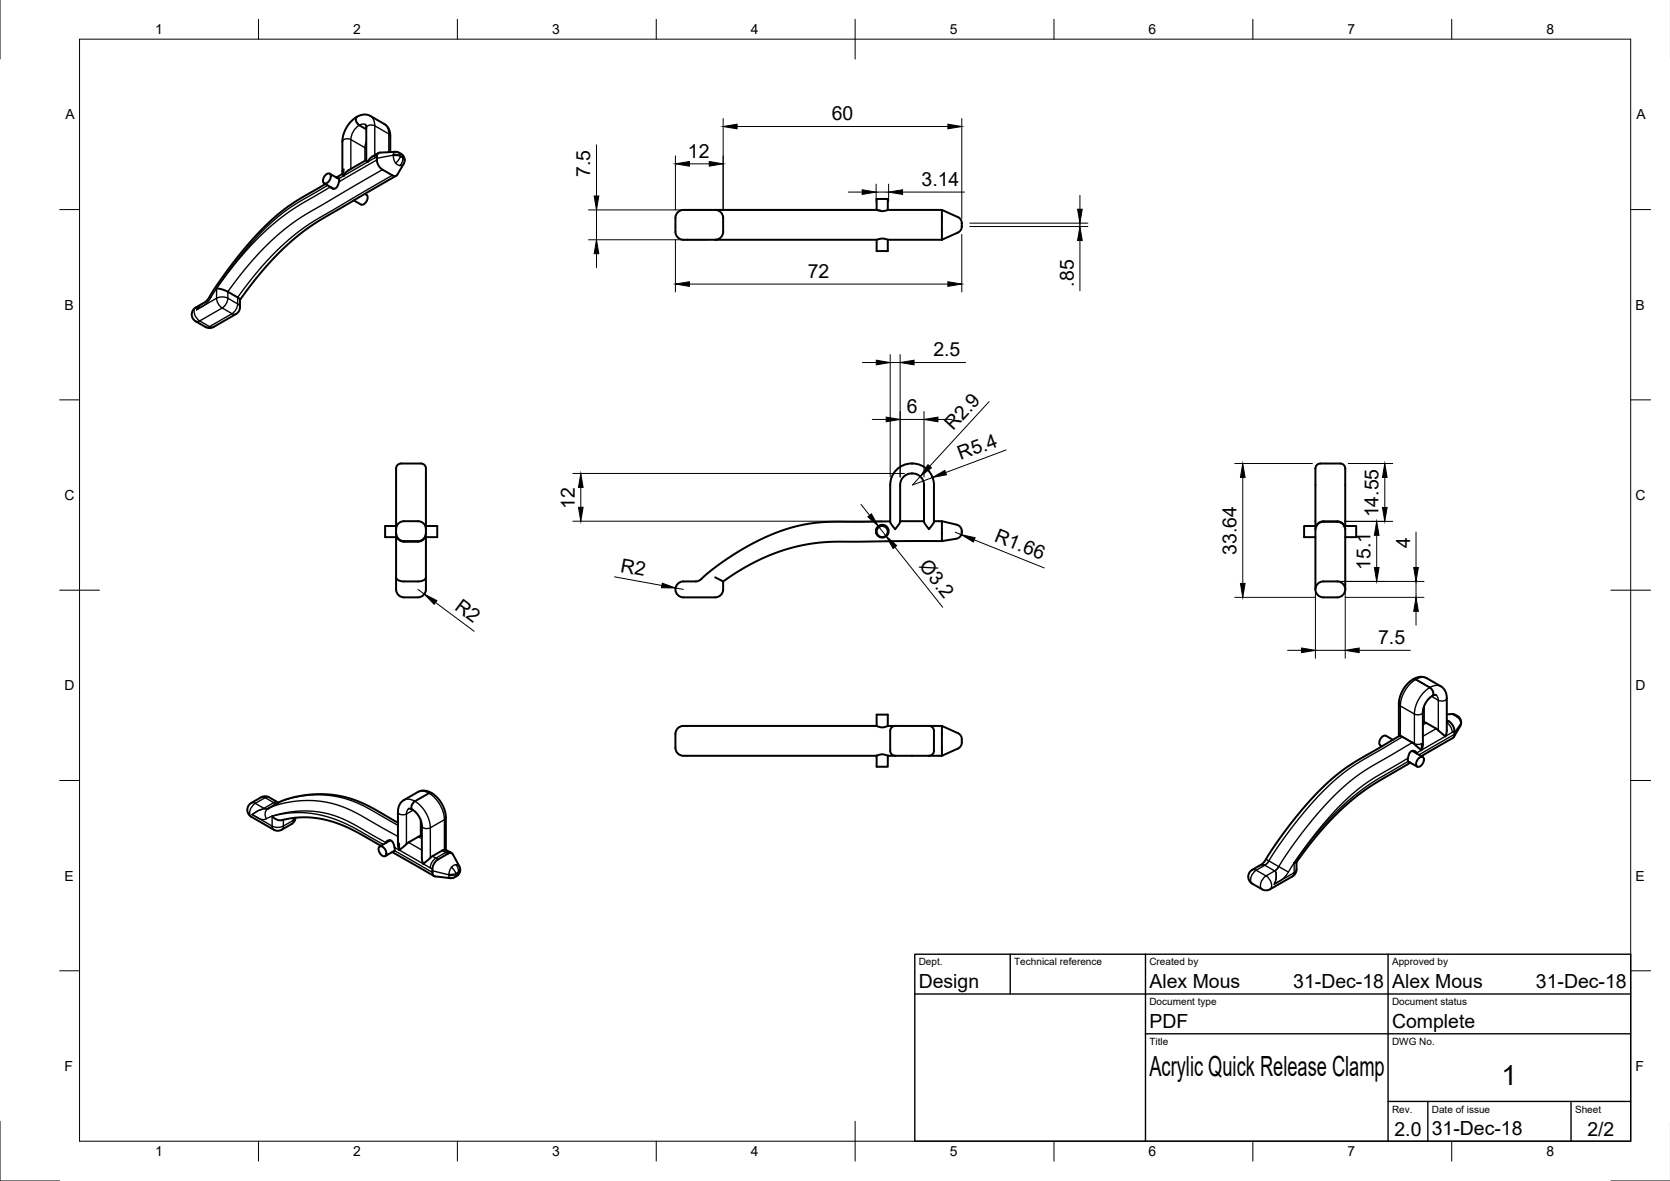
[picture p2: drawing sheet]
<svg xmlns="http://www.w3.org/2000/svg" width="420mm" height="297mm" viewBox="0 0 420 297" stroke-linecap="round" stroke-linejoin="round" font-family="sans-serif">
<!-- layer: Visible -->
<g fill="none" stroke="#000" stroke-width=".5">
<path d="M91.9 31.3l.3 .8v8.3l.3 .3 .8-1.1 1.9-1.1M95.1 38.6l.4-.2 4.1-.2 .9 .3 .9 .6 .4 .8-.1 .9-1.9 3.3-.4 .2-.5-.1-2.7-1.6-.6-.5-.8-1.5v-1.4zM98.2 38.3v-4.7l-.3-1-.5-.8-.6-.5-4-2.3-1.2-.2-1.3 .3-1.2 .7-1.1 1.1-1 1.4-.6 1.5-.3 1.7v8.3M81.5 46.1l2.4 1.4M81.9 46.3l-9.1 5.4-3 2.4-2.9 2.6-3 3.1-3.5 4.1-4.6 6.1-3.4 5.2-.7 .7-.9 .6a3.8 3.8 0 0 0-2.4 1.8l-.1 1.2 .6 1.1 2.8 1.6 .8 .3 1.2-.3 5.7-3.2 .6-.6a3.9 3.9 0 0 0 .4-3l-.5-.5-2.9-1.7-2.5-.7M81.9 44a.72 .72 0 0 1 1.3-.1 1.72 1.72 0 0 1-1.7 2.2 1.58 1.58 0 0 1 .4-2.1zM82.9 43.7l2.4 1.3M84.7 44.7l.4-.1 .2 .6-.4 1.7-.4 .4-.5 .2-.5-.1-.3-.4M86.1 43.8l-1.5 .8M91.8 48.8a1.4 1.4 0 0 1 .7 1.3 1.4 1.4 0 0 1-.8 1.2l-.9 .1-1.8-1M92.2 40.3l-4.7 2.6-1 1.3-.4-.4M99.7 44.2l-18.8 10.9-5.6 3.9-3.7 3.2-3.8 3.9-3.7 4.3-3.7 5"/>
<path d="M179.9 52.8h40.6l1.5 .3 1.5-.3h13.5M179.9 52.8h-8a2 2 0 0 0-2 2v3.5a2 2 0 0 0 2 2h8M179.9 52.8a2 2 0 0 1 2 2v3.5a2 2 0 0 1-2 2M220.6 52.8v-2.8h2.8v2.8M237 52.8v7.5M237 52.8l4.3 2 .5 .6 .2 .7M242 56.1v.9M242 56.1h.1M242 57h.1M242 57l-.2 .7-.5 .6-4.3 2M179.9 60.3h40.6l1.5-.3 1.5 .3h13.5M223.4 60.3v2.8h-2.8v-2.8"/>
<path d="M225.6 118.2a5.5 5.5 0 0 1 5.9-1.3 5.5 5.5 0 0 1 3.5 5.1v9.3l-1 1.5a.32 .32 0 0 1-.4 .2 .32 .32 0 0 1-.2-.4l-.9-1.4v-9.2a3 3 0 0 0-3-2.9 3 3 0 0 0-3 2.9v9.3l-1.1 1.6a.22 .22 0 0 1-.3 .1 .22 .22 0 0 1-.1-.2l-1-1.5v-9.3a5.4 5.4 0 0 1 1.6-3.8zM99.7 132.3h-2.8v2.8l3.1 .1-.3-1.1M99.7 135.1v10.1M99.7 134.1h.1M99.7 133.1l.1-.8 .4-.6 .7-.5 .8-.1 4.1 .1 1 .8 .4 1.1M99.7 134.1l.1 .8 .4 .6 .7 .4 .8 .2 4.1-.1 1-.8 .4-1.1M99.7 134.1v-16.2a1.28 1.28 0 0 1 1.2-1.3h5a1.43 1.43 0 0 1 1.3 1.5v16M99.8 135.1a2 2 0 0 0 1.9 1.2h3.5a2 2 0 0 0 1.8-1.2M107.2 135.1v10.1M107.2 132.3h2.8v2.8l-3.1 .1 .3-1.1M107.2 134.1h.1M220.4 133.2a1.6 1.6 0 0 0 .7 1.7l1 .3 1-.5a1.6 1.6 0 0 0 .4-1.7l-.7-.8-.9-.2-.9 .3-.6 .9"/>
<path d="M224 131.1l-17.3 .3-4 .5-4.4 1-5.3 2-5.4 2.7-5.7 3.7-5.1 4a2.7 2.7 0 0 1-1.8 .9h-3.1a2 2 0 0 0-2 2 2 2 0 0 0 2 2h8a2 2 0 0 0 2-2v-2M226.5 131.1h6M235 131.1h2v5M237 131.1l3.7 .9a1.81 1.81 0 0 1 1.3 1.8M242 133.9h.1M242 133.9a1.66 1.66 0 0 1-1.4 1.6 42 42 0 0 1-9.1 .6l-21.9 .2-6.5 .6-5.5 1.3-5.4 2.1-5.1 2.6-5.2 3.3-2-1M330.9 135.1h-2.8v-2.8h3l.2-.3-.4 1.1v15.1M330.9 132.3v-14.4a1.28 1.28 0 0 1 1.3-1.3h5a1.43 1.43 0 0 1 1.3 1.5v14.2M330.9 133.2a1.99 1.99 0 0 1 2-2h3.6a1.99 1.99 0 0 1 2 2M331.1 132.3l.7-.8 1.1-.4 4 .1 .8 .4 .6 .7M338.3 132.3h2.9v2.8h-2.7M338.3 132.3l-.2-.3 .3 1.1 .1 15.1"/>
<path d="M99.7 145.2l.5 .7 1.4 .3h4.3l.9-.4 .4-.6M99.7 145.2v3a2 2 0 0 0 2 2h3.5a2 2 0 0 0 2-2v-3M331.5 146.8l.9-.5 .5-.1h3.6a2 2 0 0 1 2 2 2 2 0 0 1-2 2h-3.6a2 2 0 0 1-1.8-1.2 2 2 0 0 1 .4-2.2zM361.3 174.8l-.8 .2-1.1 .8-.8 1.2-.5 1.2-.1 9.1-.2 .8a.37 .37 0 0 1-.3 .5 .37 .37 0 0 1-.4-.3l-1.7-1.5-2.6-1.5-.8-.2-10.5 6.2-3.5 2.3-4.5 3.7-4.7 4.9-6 7.6-4.7 7-1.5 1.1a3.8 3.8 0 0 0-2.4 1.8l-.1 1.2 .6 1.1 2.8 1.7 .8 .2 1.2-.2 5.7-3.3 .6-.5a3.9 3.9 0 0 0 .4-3.1M364 179.7l1.4-.1 .7 .2 1 .6 .4 .7v1.4l-1.7 2.8M220.4 182.6h-46.2a6.3 6.3 0 0 0-3.3 .3 2 2 0 0 0-1 1.7v3.5a2.2 2.2 0 0 0 2.9 2h47.6M220.4 182.6h.2v-2.9h2.8l.1 2.9M220.4 182.6l1.5 .3 1.6-.3M220.4 190.1h.2v2.7h2.8v-2.7h.1M220.4 190.1l1.5-.4 1.6 .4h1.7M223.5 190.1h.1M223.5 182.6h.1"/>
<path d="M223.5 182.6h1.7M225.2 190.1h8.5M225.2 182.6h8.5M225.2 182.6a1.25 1.25 0 0 0-1.2 1.2v5a1.25 1.25 0 0 0 1.2 1.3M233.7 190.1h3.3M233.7 182.6h3.3M233.7 182.6a1.25 1.25 0 0 1 1.3 1.2v5a1.25 1.25 0 0 1-1.3 1.3M237 182.6v7.5M237 182.6l4 1.8a2.49 2.49 0 0 1 1 2.4l-.2 .7-.5 .6-4.3 2M350.4 186.1l-1.7-1a1.62 1.62 0 0 0-1.4 2.4l.4 .2M354.3 191.5l2.3 1.3M354.8 191.8l-9.8 5.8-5.5 4.2-5.8 5.6-4 4.7-3.5 4.8-.6 .1"/>
<path d="M355.3 188.9l2.7 1.5M356.4 189.5l-.2-.4-.5-.2h-.5l-.4 .3-.6 1.8 .1 .6 .4 .2M356.9 190.7a.72 .72 0 0 1 1.3-.1 1.72 1.72 0 0 1-1.6 2.2 1.58 1.58 0 0 1 .3-2.1zM358 181.7h.1M358 181.7h.7l2.6 1.6 1.8 1.5a.39 .39 0 0 0 .5 .3 .39 .39 0 0 0 .3-.5l.1-9.1-.3-1.6-1.1-1.2-3.8-2.2-1.3-.3-1.5 .4-1.6 1.1-1.2 1.5-.9 1.7-.3 1.9-.1 8.4M364 181.1l1.1 .8 .6 .9 .2 1-.1 1.6-8.2 4.8M67.4 203.4l3.3-1.9 3.6-1.1 4.6-.6 4.7 .1 3.7 .7 3.5 1.2 3.1 1.5 6.2 3.6M68.5 205.3l.9 .7 1 .3 3.9-.6a29 29 0 0 1 18 5l3.5 2M69.2 201.4a3.8 3.8 0 0 0-2.7-1.1l-.8 .2-2.5 1.5a2 2 0 0 0 0 3.4l5.7 3.3 .8 .2 1.2-.2 2.5-1.4 .5-.6 .5-1M69.2 201.4h.1M69.2 201.4l.9 .5M95.5 212.9a1.61 1.61 0 0 1 1.4 2.4 1.61 1.61 0 0 1-1.4-2.4z"/>
<path d="M97.1 211.9l.6-.5 .9 .2 .6 1.2 .1 1.2M97.1 211.9v.1M98.2 211.4l-2.7 1.5M98.7 214.3l10.5 6M99.2 214l-2.3 1.3M99.3 214l-.2 .3h-.3M102.9 203.4l.8 .2 1 .8 .8 1.2 .5 1.2 .1 9.1 .2 .9a.34 .34 0 0 0 .2 .4 .34 .34 0 0 0 .5-.3l1.8-1.6 2.7-1.5 .6-.1M106.1 210.3l-.7 .1-2.6 1.5-2.3 1.9M106.1 210.3h.1M109.7 216.5l3.1-1.8 .9-.1 1.9 3.5 .2 .8-.2 .7-.8 .8-1.2 .5-4.3-.5-.5-.6v-1.4l.3-1zM112.1 213.7l1.6 .9M112.2 213.8v-8.4l-.5-2.1-.9-1.8-1.3-1.4-1.5-.9-1.5-.4-1.3 .3-3.7 2.2-.6 .6-.5 .7-.3 1.5v8.3l.4 1.4"/>
<path d="M113.1 214.3l-.4-.1-.6 .2"/>
<circle cx="222" cy="133.7" r="1.4"/>
</g>
<!-- layer: Visible Narrow -->
<g fill="none" stroke="#000" stroke-width=".35">
<path d="M88.3 35.1v7.4M88.3 35.1l3.5 2M88.3 35.1a1.5 1.5 0 0 0-2.2 .5M89.7 29.4a1.49 1.49 0 0 0 .6 2.2M89.8 29.4a1.49 1.49 0 0 0 .7 2.1M90.3 31.6l1.9 1M90.3 31.6l-.9 .7-.7 1.1-.4 1.7M90.5 31.5l-.2 .1M90.5 31.5l1.7 .9M91.8 37.1v3.4M91.8 37.1l.4 .4M91.9 31.3a1.45 1.45 0 0 0-1.4 .2"/>
<path d="M92.2 35.6l-.4 1.5M93.2 29.2l.8 .9 .3 1.5M94.3 39.7l-7.8 4.5M94.3 31.6l3.5 2.1v4.6M94.3 31.6v7.4M94.3 31.6a1.5 1.5 0 0 0-2.1 .6M94.7 38.8l-.3 .4-.1 .5M94.7 38.8h.1M94.8 39.4l-.5 .3M96.7 31.2l.8 1 .3 1.5 .4 .5M98.9 39l-4.1 .8M98.9 39.2l.2 .9 .4 .9"/>
<path d="M99 38.9l-.1 .3M99.4 38.2l-.3 .2-.1 .5M100 38.2l.5 .4 .2 .6-1-.4-.7 .1M101.2 38.9l.1 .2a.2 .2 0 0 1 0 .3 .2 .2 0 0 1-.3-.1l-1.3-.2-.8 .1M101.3 39.7l-.1-.1a.35 .35 0 0 0-.5-.2 .35 .35 0 0 0-.2 .5l-1 1.1M101.3 39.7l-.1 1-.6 .9M101.3 39.7v-.2l.3 .2 .2 .4M101.3 39.7l.5 .7M82.4 46.6l-9.2 5.5-3 2.2-2.9 2.6-3.9 4-3.5 4.2-4.2 5.6-2.7 4.1M83.1 47l-10.4 6.3-3.5 2.7-3.9 3.5-5.2 5.7-5.6 7.3v2.5M86.5 42.5l-.4 .6M86.5 44.2l-1.2 .7"/>
<path d="M86.5 42.6v1.6M94.8 40.2l-9.5 5.5M96.2 42.7l-19 11.1-4.9 3.3-3.6 3.1-3.5 3.5-3.4 3.8-3.7 4.8a2.94 2.94 0 0 0-.8 2.7M98.7 44.1l-19 11.1-4.9 3.4-3.7 3-3.7 3.8-3.4 3.9-3.4 4.4a2.94 2.94 0 0 0-.8 2.7M99.5 41l1.1 .6M101.6 41.2l-.4 .4h-.6M49.2 77.4a2.18 2.18 0 0 0 .7 3.1l.3 .2-.5 .2-.5-.1M50.2 76.9l-.7 1 .6-.8 .7-.6zM52.7 74.7l.3 .1M53 74.8l-1.3 1.7-2.2 1.4M54.5 75l-5 2.9M54.5 75l1.4-.3 1.4 .3"/>
<path d="M54.5 75l.4 1.4 1 1.1M55.9 77.5l-5.7 3.2 2.5 1.5 5.7-3.3M55.9 77.5l2.5 1.4M57.3 75l2.5 1.4M57.3 75l-.4 1.4-1 1.1M58.4 78.9l.5 .2 .5-.1M59.8 76.4l-.4 1.4-1 1.1M59.8 76.4l.4 .4 .2 .5M51.7 82.2h2M351.9 177l.4 .5M352.3 177.5v7.6M352.3 177.5l3.5 2.1"/>
<path d="M355.5 170.9h.6a8.4 8.4 0 0 0-3.8 6.6M355.8 179.6v7.6M358 179.1a1.5 1.5 0 0 1-2.1 .5M358.3 177.5v4.1M359 170.6l-1.3-.3-1.4 .5h-.7M359.7 173a1.49 1.49 0 0 1 .6 2.1M359.7 173a8.4 8.4 0 0 0-3.8 6.6M359.8 172.9l-3.5-2.1-.2 .1 3.6 2.1M359.8 172.9l-.1 .1M359.8 172.9a1.49 1.49 0 0 1 .6 2.1M360.2 175.1l1.7 1M361.3 174.8a1.46 1.46 0 0 1 .6 1.3"/>
<path d="M361.9 176.1v7.6M362.5 172.6l-1.2-.2-1.5 .5M364 175.6a1.5 1.5 0 0 1-2.1 .5M365.2 179.6l.2 .1M365.4 179.7l1.1 .6 .5 .1M365.4 179.7h.4M105.1 199.2l1.3-.2 1.4 .5M107.8 199.5l-3.5 2M107.8 199.5h.2l-3.6 2.1M108.5 199.4l-.7 .1M108.6 199.5h-.6a8.4 8.4 0 0 1 3.8 6.7M351.9 184.5l.4 .5 3.6 2 .6 .2 1.1-.2v1.7"/>
<path d="M352.8 185.3l-12.1 7.2-3.2 2.3-2.8 2.5-3.8 3.7-4.3 5.1-4.2 5.6-3.6 5.4-.5 .4h-.8l-.9 .4 .9-.4 .7 .1M354.2 190.7l-9.7 5.7-2.7 2-3 2.6-3.8 3.9-4.1 4.8-4 5.4-3.5 5.3-.9 .9-1.9 1.1 .5-1.5v-1.2l-.3-.6 .9-1.1M354.3 191.5l-10.2 6.1-3.8 2.9-3.7 3.3-5.6 6.1-5.4 7.1v2.5l-5 2.9 .5-1.7-.1-1.2-.3-.5M355.3 186.8l-12.2 7.2-2.8 2-3.1 2.7-3.8 3.8-4 4.7-4.3 5.6-3.4 5.2M357.6 188.7l-1.2 .7M358.9 181.8l-.9 .5M361.3 183.3l-3.3 1.9M364 181.8l1 1 .4 1.4 .5-.3M364.5 181.4l-.5 .3M365.4 184.2l-7.8 4.5M365.9 184.7l-8.9 5.2M366.5 180.3l.7 .7 .3 .9"/>
<path d="M367.5 182.2l-.1 .5M367.5 181.9v.1M367.5 182v.2M367.5 182l-1.6 2.3M367.6 181.5l-.1 .4M367.6 181.8l-.1 .4M63.2 202l.5-.1 .5 .2M63.4 204.9l1.6 .9a2 2 0 0 0 2 .1M63.4 204.9l5.1 2.9M64.2 202.1l2.5 1.3h.7M64.2 202.1a2.72 2.72 0 0 0-1.2 3.1l.2 .2M65.7 200.5l.5-.1 .5 .2"/>
<path d="M66.7 200.6l-2.5 1.5M66.7 200.6l2.2 1.3M67 205.9l3-1.1 4-.7 3.9-.1 3.5 .4 3 .8 2.8 1.2 9.9 5.5M67.4 203.4a1.82 1.82 0 0 0-.4 2.5M67.4 203.4h-1.1l-1.1 .4-1.8 1.1M67.5 203.3l3.3-1.1 4.1-.7 4.2-.1 3.7 .5 3 .9 3 1.3 11.3 6.3M67.7 200.5l-.5-.1-.5 .2M68.5 207.8l.1 .5 .3 .4M68.5 207.8v-2.5l2.6-.6 2.8-.3h2.7l2.6 .3 3.6 .9 3.7 1.3 3 1.5 6.9 4M68.5 207.8l1.4 .3 1.4-.3M68.9 201.9l-2.6 1.5-1.5 .6-1.4 .9M69.2 201.4l-.2 .5 .8 .1-.9-.1z"/>
<path d="M70 201.9l3.3-1.2 3.8-.6 3.8-.2 3.6 .4 3.3 .9 2.8 1.1 9.5 5.3M71.3 206.2v1.6M71.3 207.8l-.1 .5-.3 .4M73.8 206.3l-2.5 1.5M73.8 205.7v.6M73.8 206.3l-.1 .6-.3 .4M74.3 205.7l-.5 .6M99.3 214l9.5 5.4M99.3 213.1l8.9 5.2M100.1 211.7l.4 .5v1.6M101.6 201.2l1.2-.2 1.5 .5M102.8 211.9l3.3 1.9"/>
<path d="M102.9 203.4a1.46 1.46 0 0 0-.6 1.3 1.5 1.5 0 0 1-2.2-.5M103.9 203.8l-1.6 .9v7.6M104.3 201.5l.1 .1M104.3 201.5a1.49 1.49 0 0 0-.6 2.1M104.4 201.6a1.49 1.49 0 0 0-.6 2.1M104.4 201.6a8.4 8.4 0 0 1 3.9 6.6 1.5 1.5 0 0 1-2.2-.5M105.3 210.4l.8 .6M105.8 206.1v4.2M108.8 215.3l.9 .5M108.8 219l4.1 1M109.7 215.8l-.8 .8-.5 1-.2 .7 .6 .3M109.7 215.8l.5 .4"/>
<path d="M111.3 213.9l.8 .5M111.8 206.2l-3.5 2v7.6M111.8 206.2v7.5M112.1 214.4l.6 .3M112.1 214.4l-2.4 1.4M112.2 205.7l-.4 .5M112.9 219.9v.3M113.6 218.1l-.7 1.8M114.7 219.9l-.2 .6-.5 .3M114.7 219.9l.2-.1a.23 .23 0 0 1 .4-.1 .23 .23 0 0 1 0 .3l-.1 .1M114.7 219.9l-.7 .2-1.1 .1M114.7 217.5l.5 .1 .4 .3"/>
<path d="M114.7 217.5l.6 1.2a.72 .72 0 0 1-.6 1v.2M114.7 217.5l-.5 .1a.46 .46 0 0 0-.4 .2 .46 .46 0 0 0 0 .5l.9 1.4-1 .2h-.8M115.8 218.6l-.5 .9 .5-.6M315 218.8l.5-.1 .5 .2M316 218.9l2.5 1.4M316.1 218.9a2.73 2.73 0 0 0-1.3 3.2l.2 .1M318.2 217.6l2.5 1.4M318.2 217.6l-2.2 1.3M318.5 216.1l3.2 1.9M319.2 216.5l-1 1.1M320.7 219l-2.2 1.3M321.7 218l-1 1"/>
<path d="M321.7 218l2.4 1.3M326.2 218.7l-.2 .4a.87 .87 0 0 0-.5 1l-.3 .3M112.9 220.2l.3 .7M318.5 220.3a2.73 2.73 0 0 1 1.2 3.2l-.2 .2M318.5 220.3a2.73 2.73 0 0 0-1.2 3.2l.2 .2"/>
</g>
<!-- layer: Visible -->
<circle cx="113.1" cy="214.3" r=".25" fill="#000"/>
<!-- layer: Border -->
<g fill="none" stroke="#000" stroke-width=".25">
<path d="M0 -.1v15M20 9.9h390.3v277.1h-390.3zM65 4.8v5.1M115.1 4.8v5.1M165.1 4.8v5.1M215.1 4.8v10.1M265.2 4.8v5.1M315.2 4.8v5.1M365.2 4.8v5.1M15 52.7h5M410.3 52.7h5M15 100.6h5"/>
<path d="M410.3 100.6h5M15 148.4h10M405.3 148.4h10M15 196.3h5M410.3 196.3h5M15 244.2h5M410.3 244.2h5M0 282v15h15M65 287v5M115.1 287v5M165.1 287v5M215.1 282v10"/>
<path d="M265.2 287v5M315.2 287v5M365.2 287v5M405.3 297h14.9"/>
</g>
<!-- layer: TitleBlock -->
<path d="M230.2 240h180.1v47h-180.1zM230.2 250h180.1M254.2 240v10M288.2 240v47M349.2 240v47M288.2 260h122.1M349.2 277h61.1M359.2 277v10M395.3 277v10" fill="none" stroke="#000" stroke-width=".35"/>
<!-- layer: Dimensions -->
<g fill="none" stroke="#000" stroke-width=".25">
<path d="M150.1 36.4v12.9M169.9 39.2v13.6M181.9 29.8v23M185.4 31.8h53.1M242 29.8v25.2M148.1 52.8h73.4M150.1 52.8v7.5M173.4 41.2h5M213.4 48.3h3.5M220.4 46.3v4.5M220.4 48.3h3.2M223.6 46.3v4.5"/>
<path d="M227.1 48.3h15.6M242 59v14.4M244 56.1h29.7M244 57h29.7M271.7 49.1v3.5M271.7 56.1v.9M148.1 60.3h29.8M150.1 63.8v3.5M169.9 60.3v13.1M173.4 71.4h65.1M271.7 60.5v12.6M217 91.2h3.5"/>
<path d="M224 89.2v30.8M224 91.2h2.5M226.5 89.2v30.8M230 91.2h12.9M144.1 119.1h83.5M219.5 105.5h3.5M226.5 105.5h6M231.5 119.8l-1.9 2.2 5-1.9M232.5 103.5v16.5M236 105.5h3.5M248.9 101l-15 16.3M253.1 113.2l-15.2 5.7"/>
<path d="M310.7 116.6h19.5M339.2 116.6h11.2M144.1 131.1h77.9M146.1 122.6v5M216.6 126.9l2.2 2.7M221 132.3l2 2.6M223.5 133.1a1.6 1.6 0 0 1-1.5 2.1M225.1 137.6l12.1 15.1M240.3 133.9l1.6 .6M245.1 135.8l17.6 7M312.7 120.1v26.6M338.5 131.1h11.9"/>
<path d="M346.4 134.6v8.1M348.4 120.1v7.5M356.3 133.8v8.9M105.2 148.2l1.6 1.2M109.6 151.5l9.7 7.3M154.6 145.1l11.9 2.2M170 147.9l1.9 .3M310.7 150.2h20.2M330.9 149v16.6M334.9 146.2h23.4M338.5 150.2h19.8M338.5 149v16.6"/>
<path d="M356.3 146.2v4M356.3 153.7v3.5M323.9 163.6h3.5M330.9 163.6h7.6M342 163.6h12.8"/>
</g>
<g fill="#000" stroke="#000" stroke-width=".25">
<path d="M181.9 31.8l3.5-.6v1.2zM238.5 31.2l3.5 .6-3.5 .6zM149.5 49.3h1.2l-.6 3.5zM169.9 41.2l3.5-.6v1.2zM178.4 40.6l3.5 .6-3.5 .6zM216.9 47.7l3.5 .6-3.5 .6zM223.6 48.3l3.5-.6v1.2zM271.1 52.6h1.2l-.6 3.5zM150.1 60.3l.6 3.5h-1.2zM169.9 71.4l3.5-.5v1.1zM238.5 70.9l3.5 .5-3.5 .6zM271.7 57l.6 3.5h-1.2z"/>
<path d="M220.5 90.6l3.5 .6-3.5 .6zM226.5 91.2l3.5-.6v1.2zM223 104.9l3.5 .6-3.5 .6zM233.5 116.9l.8 .8-2.8 2.1zM232.5 105.5l3.5-.6v1.2zM234.6 120.1l3.1-1.8 .4 1.1zM145.5 127.6h1.2l-.6 3.5zM146.1 119.1l.6 3.5h-1.2zM218.3 130l1-.8 1.7 3.1zM223 134.9l2.6 2.3-.9 .8zM241.9 134.5l3.4 .7-.4 1.1zM312.7 116.6l.6 3.5h-1.2z"/>
<path d="M346.4 131.1l.5 3.5h-1.1zM347.8 127.6h1.2l-.6 3.5zM348.4 116.6l.6 3.5h-1.2zM106.8 149.4l3.1 1.7-.7 .9zM166.6 146.7l3.4 1.2-3.6-.1zM312.1 146.7h1.2l-.6 3.5zM345.8 142.7h1.1l-.5 3.5zM356.3 150.2l.5 3.5h-1.1zM355.7 142.7h1.1l-.5 3.5zM327.4 163l3.5 .6-3.5 .6zM338.5 163.6l3.5-.6v1.2z"/>
</g>
<g font-size="7">
<text x="289.2" y="270.5">Acrylic Quick Release Clamp</text>
<text x="377.8" y="272.9">1</text>
</g>
<g font-size="4.9">
<text x="209.3" y="30.3">60</text>
<text x="173.1" y="39.7">12</text>
<text x="148.5" y="44.5" transform="rotate(-90 148.5 44.5)">7.5</text>
<text x="231.9" y="46.8">3.14</text>
<text x="203.2" y="69.9">72</text>
<text x="270.1" y="72.1" transform="rotate(-90 270.1 72.1)">.85</text>
<text x="234.8" y="89.6">2.5</text>
<text x="228.1" y="103.9">6</text>
<text x="239.8" y="108.5" transform="rotate(-47 239.8 108.5)">R2.9</text>
<text x="241.7" y="115.8" transform="rotate(-21 241.7 115.8)">R5.4</text>
<text x="144.6" y="127.9" transform="rotate(-90 144.6 127.9)">12</text>
<text x="346.8" y="130.1" transform="rotate(-90 346.8 130.1)">14.55</text>
<text x="250" y="136.1" transform="rotate(22 250 136.1)">R1.66</text>
<text x="354.8" y="137.8" transform="rotate(-90 354.8 137.8)">4</text>
<text x="156" y="143.8" transform="rotate(10 156 143.8)">R2</text>
<text x="231.1" y="142.4" transform="rotate(52 231.1 142.4)">Ø3.2</text>
<text x="311.1" y="139.5" transform="rotate(-90 311.1 139.5)">33.64</text>
<text x="344.8" y="143.3" transform="rotate(-90 344.8 143.3)">15.1</text>
<text x="114.2" y="153.1" transform="rotate(37 114.2 153.1)">R2</text>
<text x="346.7" y="162">7.5</text>
<text x="231.2" y="248.5">Design</text>
<text x="289.2" y="248.5">Alex Mous</text>
<text x="325.4" y="248.5">31-Dec-18</text>
<text x="350.2" y="248.5">Alex Mous</text>
<text x="386.4" y="248.5">31-Dec-18</text>
<text x="289.2" y="258.5">PDF</text>
<text x="350.2" y="258.5">Complete</text>
<text x="350.8" y="285.7">2.0</text>
<text x="360.2" y="285.5">31-Dec-18</text>
<text x="399.4" y="285.7">2/2</text>
</g>
<g font-size="3.5">
<text x="39" y="8.6">1</text>
<text x="88.9" y="8.6">2</text>
<text x="138.9" y="8.6">3</text>
<text x="188.9" y="8.6">4</text>
<text x="239" y="8.6">5</text>
<text x="288.9" y="8.6">6</text>
<text x="339" y="8.6">7</text>
<text x="389.1" y="8.6">8</text>
<text x="16.4" y="30">A</text>
<text x="411.7" y="30">A</text>
<text x="16.2" y="77.9">B</text>
<text x="411.5" y="77.9">B</text>
<text x="16.3" y="125.8">C</text>
<text x="411.5" y="125.8">C</text>
<text x="16.2" y="173.6">D</text>
<text x="411.5" y="173.6">D</text>
<text x="16.3" y="221.5">E</text>
<text x="411.5" y="221.5">E</text>
<text x="16.3" y="269.4">F</text>
<text x="411.5" y="269.4">F</text>
<text x="39" y="290.8">1</text>
<text x="88.9" y="290.8">2</text>
<text x="138.9" y="290.8">3</text>
<text x="188.9" y="290.8">4</text>
<text x="239" y="290.8">5</text>
<text x="288.9" y="290.8">6</text>
<text x="339" y="290.8">7</text>
<text x="389.1" y="290.8">8</text>
</g>
<g font-size="2.5">
<text x="231.2" y="242.8">Dept.</text>
<text x="255.2" y="242.8">Technical reference</text>
<text x="289.2" y="242.8">Created by</text>
<text x="350.2" y="242.8">Approved by</text>
<text x="289.2" y="252.8">Document type</text>
<text x="350.2" y="252.8">Document status</text>
<text x="289.2" y="262.8">Title</text>
<text x="350.2" y="262.8">DWG No.</text>
<text x="350.2" y="279.8">Rev.</text>
<text x="360.2" y="279.8">Date of issue</text>
<text x="396.3" y="279.8">Sheet</text>
</g>
</svg>
